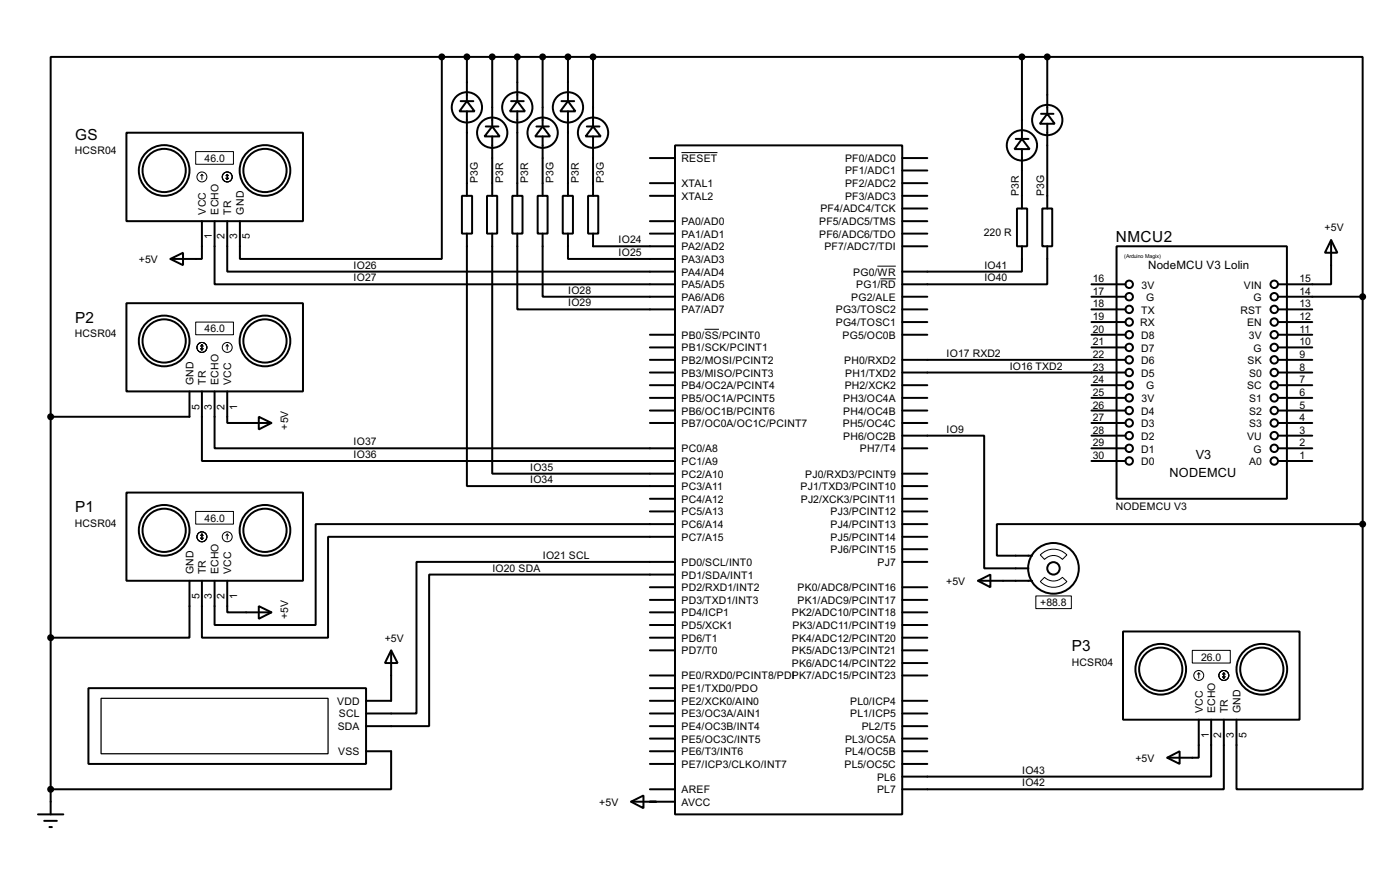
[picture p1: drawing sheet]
<svg xmlns="http://www.w3.org/2000/svg" width="282mm" height="180mm" viewBox="0 0 282 180" stroke-linecap="round" stroke-linejoin="round" font-family="sans-serif">
<g fill="none" stroke="#000" stroke-width=".4">
<path d="M89 11.5v40.6h-40.7v-7.6M89 11.5h-78.8v72.4M89 11.5h121.9M94 11.5v8.9M99.1 11.5v14M104.2 11.5v8.9M109.3 11.5v14M114.4 11.5v8.9M119.4 11.5v14M205.8 11.5v16.5M210.9 11.5h63.5v48.2M210.9 11.5v11.4"/>
<path d="M25.5 26.7h35.5v17.8h-35.5zM92.8 20.4h2.5M93 39.4h2.1v7.6h-2.1zM94 20.4l1.6 2h-3.1zM94 22.4v17M97.8 25.5h2.6M98.1 39.4h2v7.6h-2zM99.1 25.5l1.5 2h-3zM99.1 27.5v11.9M102.9 20.4h2.6M103.2 39.4h2v7.6h-2zM104.2 20.4l1.5 2h-3z"/>
<path d="M104.2 22.4v17M108 25.5h2.5M108.3 39.4h2v7.6h-2zM109.3 25.5l1.5 2h-3zM109.3 27.5v11.9M113.1 20.4h2.5M113.3 39.4h2.1v7.6h-2.1zM114.4 20.4l1.5 2h-3.1zM114.4 22.4v17M118.2 25.5h2.5M118.4 39.4h2.1v7.6h-2.1zM119.4 25.5l1.6 2h-3.1z"/>
<path d="M119.4 27.5v11.9M130.9 31.8h5M130.9 39.4h5M130.9 36.9h5M135.9 29.3h45.8v134.6h-45.8zM181.7 31.8h5M181.7 39.4h5M181.7 36.9h5M181.7 34.3h5M204.5 28h2.6M205.8 28l1.5 2h-3zM205.8 30v12"/>
<path d="M209.6 22.9h2.5M210.9 22.9l1.5 2h-3zM210.9 24.9v17.1M34.3 52.1l2.6-1.2v2.5zM40.7 44.5v7.6h-6.4M43.2 44.5v12.7h92.7M45.8 44.5v10.2h90.1M94 47v50.8h41.9M99.1 47v48.3h36.8M104.2 47v15.3h31.7M109.3 47v12.7h26.6M114.4 47v5.1h21.5"/>
<path d="M119.4 47v2.6h16.5M130.9 47h5M130.9 44.5h5M181.7 49.6h5M181.7 59.7h5M181.7 47h5M181.7 44.5h5M181.7 42h5M204.8 42h2v7.6h-2zM205.8 49.6v5.1h-24.1M209.9 42h2v7.6h-2zM210.9 49.6v7.6h-29.2"/>
<path d="M219.8 59.7h6.8M219.8 57.2h6.8M224.8 49.6h34.3v50.8h-34.3zM257.4 59.7h17M268 48.3l1.3 2.6h-2.5zM268 48.3v8.9h-10.6M274.4 59.7v45.8M25.5 61h35.5v17.8h-35.5zM38.2 78.8v5.1h-28M40.7 78.8v14h95.2M43.2 78.8v11.4h92.7M45.8 78.8v6.3h8.9"/>
<path d="M130.9 75h5M130.9 72.4h5M130.9 67.4h5M130.9 77.5h5M130.9 69.9h5M181.7 75h44.9M181.7 72.4h44.9M181.7 67.4h5M181.7 77.5h5M181.7 62.3h5M181.7 64.8h5M219.8 67.4h6.8"/>
<path d="M219.8 77.5h6.8M219.8 69.9h6.8M219.8 62.3h6.8M219.8 64.8h6.8M257.4 75h6.8M257.4 72.4h6.8M257.4 67.4h6.8M257.4 77.5h6.8M257.4 69.9h6.8M257.4 62.3h6.8M257.4 64.8h6.8M10.2 83.9v80"/>
<path d="M25.5 99.1h35.5v17.8h-35.5zM52.1 83.9l2.6 1.2-2.6 1.3zM130.9 80.1h5M130.9 82.6h5M130.9 85.1h5M181.7 87.7h16.5v26.7h8.9M181.7 80.1h5M181.7 82.6h5M181.7 85.1h5M181.7 90.2h5M181.7 95.3h5M181.7 97.8h5"/>
<path d="M219.8 80.1h6.8M219.8 82.6h6.8M219.8 85.1h6.8M219.8 87.7h6.8M219.8 90.2h6.8M219.8 92.8h6.8M257.4 80.1h6.8M257.4 82.6h6.8M257.4 85.1h6.8M257.4 87.7h6.8M257.4 90.2h6.8M257.4 92.8h6.8"/>
<path d="M38.2 116.9v11.4h-28M45.8 116.9v6.3h8.9M130.9 118.2h5M130.9 100.4h5M130.9 102.9h5M135.9 108h-69.8v20.3h-25.4v-11.4M135.9 105.5h-72.3v20.3h-20.4v-8.9M135.9 113.1h-52v30.5h-10.2M135.9 115.6h-49.5v30.5h-12.7M181.7 113.1h5M181.7 118.2h5M181.7 100.4h5"/>
<path d="M181.7 102.9h5M181.7 105.5h5M181.7 108h5M181.7 110.5h5M196.9 116.9l2.5-1.3v2.6zM196.9 116.9h10.9M274.4 105.5v53.3h-25.4v-14M274.4 105.5h-73.7v6.3h7.1M17.8 138.5h55.9v15.2h-55.9zM52.1 122l2.6 1.2-2.6 1.3zM78.8 130.9l1.3 2.5h-2.6zM78.8 130.9v10.1h-5.1"/>
<path d="M130.9 135.9h5M130.9 138.5h5M130.9 120.7h5M130.9 123.2h5M130.9 125.8h5M130.9 128.3h5M130.9 130.9h5M181.7 135.9h5M181.7 120.7h5M181.7 123.2h5M181.7 125.8h5M181.7 128.3h5"/>
<path d="M181.7 130.9h5M181.7 133.4h5M226.1 127.1h35.6v17.7h-35.6zM73.7 151.2h5.1v7.6h-68.6M130.9 141h5M130.9 143.6h5M130.9 146.1h5M130.9 148.6h5M130.9 151.2h5M130.9 153.7h5M130.9 158.8h5M181.7 141h5"/>
<path d="M181.7 143.6h5M181.7 146.1h5M181.7 148.6h5M181.7 151.2h5M181.7 153.7h5M235 152.5l2.5-1.3v2.5zM241.4 144.8v7.7h-6.4M243.9 144.8v11.5h-62.2M246.4 144.8v14h-64.7M7.7 163.9h5.1M8.9 165.2h2.6M10 166.4h.5"/>
<path d="M127.1 161.3l2.5-1.2v2.5zM127.1 161.3h8.8"/>
<circle cx="33" cy="34.3" r="5.1"/>
<circle cx="33" cy="34.3" r="4.4"/>
<circle cx="53.3" cy="34.3" r="5.1"/>
<circle cx="53.3" cy="34.3" r="4.4"/>
<circle cx="94" cy="21.6" r="3.1"/>
<circle cx="99.1" cy="26.7" r="3.1"/>
<circle cx="104.1" cy="21.6" r="3.1"/>
<circle cx="109.2" cy="26.7" r="3.1"/>
<circle cx="114.3" cy="21.6" r="3.1"/>
<circle cx="119.4" cy="26.7" r="3.1"/>
<circle cx="205.7" cy="29.3" r="3.1"/>
<circle cx="210.8" cy="24.2" r="3.1"/>
<circle cx="227.3" cy="57.2" r=".75"/>
<circle cx="227.3" cy="59.7" r=".75"/>
<circle cx="256.5" cy="59.7" r=".75"/>
<circle cx="256.5" cy="57.2" r=".75"/>
<circle cx="33" cy="68.6" r="5.1"/>
<circle cx="33" cy="68.6" r="4.4"/>
<circle cx="53.3" cy="68.6" r="5.1"/>
<circle cx="53.3" cy="68.6" r="4.4"/>
<circle cx="227.3" cy="69.9" r=".75"/>
<circle cx="227.3" cy="62.3" r=".75"/>
<circle cx="227.3" cy="77.5" r=".75"/>
<circle cx="227.3" cy="72.4" r=".75"/>
<circle cx="227.3" cy="64.8" r=".75"/>
<circle cx="227.3" cy="75" r=".75"/>
<circle cx="227.3" cy="67.4" r=".75"/>
<circle cx="256.5" cy="69.9" r=".75"/>
<circle cx="256.5" cy="67.4" r=".75"/>
<circle cx="256.5" cy="75" r=".75"/>
<circle cx="256.5" cy="62.3" r=".75"/>
<circle cx="256.5" cy="77.5" r=".75"/>
<circle cx="256.5" cy="72.4" r=".75"/>
<circle cx="256.5" cy="64.8" r=".75"/>
<circle cx="227.3" cy="90.2" r=".75"/>
<circle cx="227.3" cy="92.8" r=".75"/>
<circle cx="227.3" cy="80.1" r=".75"/>
<circle cx="227.3" cy="85.1" r=".75"/>
<circle cx="227.3" cy="87.7" r=".75"/>
<circle cx="227.3" cy="82.6" r=".75"/>
<circle cx="256.5" cy="92.8" r=".75"/>
<circle cx="256.5" cy="80.1" r=".75"/>
<circle cx="256.5" cy="90.2" r=".75"/>
<circle cx="256.5" cy="85.1" r=".75"/>
<circle cx="256.5" cy="82.6" r=".75"/>
<circle cx="256.5" cy="87.7" r=".75"/>
<circle cx="33" cy="106.7" r="5.1"/>
<circle cx="33" cy="106.7" r="4.4"/>
<circle cx="53.3" cy="106.7" r="5.1"/>
<circle cx="53.3" cy="106.7" r="4.4"/>
<circle cx="212.1" cy="114.4" r="5.1"/>
<circle cx="212.1" cy="114.4" r="1.25"/>
<circle cx="233.7" cy="134.7" r="5.1"/>
<circle cx="233.7" cy="134.7" r="4.4"/>
<circle cx="254" cy="134.7" r="5.1"/>
<circle cx="254" cy="134.7" r="4.4"/>
</g>
<g fill="none" stroke="#000" stroke-width=".2">
<path d="M39.4 30.5h7.6v2.6h-7.6zM40.7 35.1l.2 .3M40.7 35.1l-.3 .3M40.7 35.1v1M45.5 35.9l.3 .2M45.8 35.1v1M45.8 35.1l.2 .3M45.8 35.1l-.3 .3M46 35.9l-.2 .2M137.2 30.7h7.3M176.7 53.6h3.7M177.3 56.1h3.1"/>
<path d="M39.4 64.8h7.6v2.6h-7.6zM40.4 70.2l.3 .2M40.7 69.4v1M40.7 69.4l-.3 .3M40.7 69.4l.2 .3M40.9 70.2l-.2 .2M45.8 69.4v1M45.8 69.4l-.3 .3M45.8 69.4l.2 .3M141.9 66.3h2.9M39.4 102.9h7.6v2.6h-7.6zM40.4 108.3l.3 .2"/>
<path d="M40.7 107.5v1M40.7 107.5l-.3 .3M40.7 107.5l.2 .3M40.9 108.3l-.2 .2M45.8 107.5v1M45.8 107.5l-.3 .3M45.8 107.5l.2 .3M208.6 119.9h7.1v2.6h-7.1zM209.5 117l.8-.8a2.54 2.54 0 0 0 3.6 0l.9 .8a3.7 3.7 0 0 1-5.3 0zM209.5 111.7a3.7 3.7 0 0 1 5.3 0l-.9 .9a2.45 2.45 0 0 0-3.6 0zM240.1 130.9h7.6v2.5h-7.6zM241.4 135.4l.2 .3"/>
<path d="M241.4 135.4l-.3 .3M241.4 135.4v1.1M246.2 136.2l.2 .3M246.4 135.4v1.1M246.4 135.4l.3 .3M246.4 135.4l-.2 .3M246.7 136.2l-.3 .3"/>
<circle cx="40.6" cy="35.6" r="1"/>
<circle cx="45.7" cy="35.6" r="1"/>
<circle cx="40.6" cy="69.9" r="1"/>
<circle cx="45.7" cy="69.9" r="1"/>
<circle cx="40.6" cy="108" r="1"/>
<circle cx="45.7" cy="108" r="1"/>
<circle cx="241.3" cy="135.9" r="1"/>
<circle cx="246.4" cy="135.9" r="1"/>
</g>
<g fill="#000" stroke="#000" stroke-width=".4">
<circle cx="88.9" cy="11.5" r=".5"/>
<circle cx="94" cy="11.5" r=".5"/>
<circle cx="99.1" cy="11.5" r=".5"/>
<circle cx="104.1" cy="11.5" r=".5"/>
<circle cx="109.2" cy="11.5" r=".5"/>
<circle cx="114.3" cy="11.5" r=".5"/>
<circle cx="119.4" cy="11.5" r=".5"/>
<circle cx="205.7" cy="11.5" r=".5"/>
<circle cx="210.8" cy="11.5" r=".5"/>
<circle cx="274.3" cy="59.7" r=".5"/>
<circle cx="10.2" cy="83.9" r=".5"/>
<circle cx="274.3" cy="105.5" r=".5"/>
<circle cx="10.2" cy="128.3" r=".5"/>
<circle cx="10.2" cy="158.8" r=".5"/>
</g>
<path d="M20.4 140.5h45.7v11.2h-45.7z" fill="none" stroke="#000" stroke-width=".25"/>
<g font-size="3.5">
<text x="15.1" y="28.2">GS</text>
<text x="224.7" y="48.7">NMCU2</text>
<text x="15.1" y="64.9">P2</text>
<text x="15.1" y="103.1">P1</text>
<text x="215.8" y="131">P3</text>
</g>
<g font-size="2.9">
<text x="240.7" y="92.3">V3</text>
<text x="235.4" y="96.1">NODEMCU</text>
</g>
<text font-size="2.6" x="231.2" y="54.2">NodeMCU V3 Lolin</text>
<g font-size="2.4">
<text x="15.1" y="31">HCSR04</text>
<text x="41.2" y="32.6">46.0</text>
<text x="137.2" y="32.6">RESET</text>
<text x="170.1" y="35.1">PF1/ADC1</text>
<text x="170.1" y="32.6">PF0/ADC0</text>
<text x="96.2" y="36.8" transform="rotate(-90 96.2 36.8)">P3G</text>
<text x="101.3" y="36.8" transform="rotate(-90 101.3 36.8)">P3R</text>
<text x="106.4" y="36.8" transform="rotate(-90 106.4 36.8)">P3R</text>
<text x="111.5" y="36.8" transform="rotate(-90 111.5 36.8)">P3G</text>
<text x="116.6" y="36.8" transform="rotate(-90 116.6 36.8)">P3R</text>
<text x="121.6" y="36.8" transform="rotate(-90 121.6 36.8)">P3G</text>
<text x="137.2" y="40.2">XTAL2</text>
<text x="137.2" y="37.7">XTAL1</text>
<text x="170.1" y="40.2">PF3/ADC3</text>
<text x="170.1" y="37.7">PF2/ADC2</text>
<text x="205.2" y="39.4" transform="rotate(-90 205.2 39.4)">P3R</text>
<text x="210.3" y="39.4" transform="rotate(-90 210.3 39.4)">P3G</text>
<text x="41.5" y="43.2" transform="rotate(-90 41.5 43.2)">VCC</text>
<text x="44" y="43.2" transform="rotate(-90 44 43.2)">ECHO</text>
<text x="46.6" y="43.2" transform="rotate(-90 46.6 43.2)">TR</text>
<text x="49.1" y="43.2" transform="rotate(-90 49.1 43.2)">GND</text>
<text x="137.2" y="47.8">PA1/AD1</text>
<text x="137.2" y="45.3">PA0/AD0</text>
<text x="164.9" y="47.8">PF6/ADC6/TDO</text>
<text x="164.9" y="45.3">PF5/ADC5/TMS</text>
<text x="165.2" y="42.7">PF4/ADC4/TCK</text>
<text x="198.1" y="47.6">220 R</text>
<text x="266.7" y="46.6">+5V</text>
<text x="28" y="52.9">+5V</text>
<text x="42.6" y="48.2" transform="rotate(-90 42.6 48.2)">1</text>
<text x="45.2" y="48.2" transform="rotate(-90 45.2 48.2)">2</text>
<text x="47.7" y="48.2" transform="rotate(-90 47.7 48.2)">3</text>
<text x="50.3" y="48.2" transform="rotate(-90 50.3 48.2)">5</text>
<text x="124.5" y="51.5">IO25</text>
<text x="124.5" y="49">IO24</text>
<text x="137.2" y="52.9">PA3/AD3</text>
<text x="137.2" y="50.4">PA2/AD2</text>
<text x="166" y="50.4">PF7/ADC7/TDI</text>
<text x="71.2" y="54">IO26</text>
<text x="71.2" y="56.6">IO27</text>
<text x="114.4" y="59.1">IO28</text>
<text x="137.2" y="58">PA5/AD5</text>
<text x="137.2" y="55.4">PA4/AD4</text>
<text x="171.8" y="55.4">PG0/WR</text>
<text x="172.4" y="58">PG1/RD</text>
<text x="198.2" y="56.6">IO40</text>
<text x="198.2" y="54">IO41</text>
<text x="220" y="59.3">17</text>
<text x="220" y="56.8">16</text>
<text x="229.9" y="58.1">3V</text>
<text x="250.4" y="58.1">VIN</text>
<text x="261.7" y="59.3">14</text>
<text x="261.7" y="56.8">15</text>
<text x="114.4" y="61.7">IO29</text>
<text x="137.2" y="63.1">PA7/AD7</text>
<text x="137.2" y="60.5">PA6/AD6</text>
<text x="168.3" y="63.1">PG3/TOSC2</text>
<text x="168.3" y="65.6">PG4/TOSC1</text>
<text x="171.4" y="60.5">PG2/ALE</text>
<text x="220" y="64.4">19</text>
<text x="220" y="61.9">18</text>
<text x="229.5" y="65.6">RX</text>
<text x="229.7" y="63.1">TX</text>
<text x="230.8" y="60.6">G</text>
<text x="249.7" y="63.1">RST</text>
<text x="251.1" y="65.6">EN</text>
<text x="252.4" y="60.6">G</text>
<text x="261.7" y="64.4">12</text>
<text x="261.7" y="61.9">13</text>
<text x="15.1" y="67.9">HCSR04</text>
<text x="41.2" y="66.9">46.0</text>
<text x="137.2" y="68.1">PB0/SS/PCINT0</text>
<text x="137.2" y="70.7">PB1/SCK/PCINT1</text>
<text x="169.6" y="68.1">PG5/OC0B</text>
<text x="190.6" y="71.8">IO17 RXD2</text>
<text x="220" y="72">22</text>
<text x="220" y="69.5">21</text>
<text x="220" y="67">20</text>
<text x="229.8" y="70.8">D7</text>
<text x="229.8" y="68.2">D8</text>
<text x="251.5" y="68.2">3V</text>
<text x="252.4" y="70.8">G</text>
<text x="261.7" y="72">9</text>
<text x="261.7" y="69.5">10</text>
<text x="261.7" y="67">11</text>
<text x="38.9" y="77.5" transform="rotate(-90 38.9 77.5)">GND</text>
<text x="41.5" y="77.5" transform="rotate(-90 41.5 77.5)">TR</text>
<text x="44" y="77.5" transform="rotate(-90 44 77.5)">ECHO</text>
<text x="46.6" y="77.5" transform="rotate(-90 46.6 77.5)">VCC</text>
<text x="137.2" y="73.2">PB2/MOSI/PCINT2</text>
<text x="137.2" y="75.8">PB3/MISO/PCINT3</text>
<text x="170" y="73.2">PH0/RXD2</text>
<text x="170.2" y="75.8">PH1/TXD2</text>
<text x="203.3" y="74.4">IO16 TXD2</text>
<text x="220" y="77.1">24</text>
<text x="220" y="74.6">23</text>
<text x="229.8" y="75.8">D5</text>
<text x="229.8" y="73.3">D6</text>
<text x="251.2" y="73.3">SK</text>
<text x="251.5" y="75.8">S0</text>
<text x="261.7" y="77.1">7</text>
<text x="261.7" y="74.6">8</text>
<text x="40.2" y="82.5" transform="rotate(-90 40.2 82.5)">5</text>
<text x="42.7" y="82.5" transform="rotate(-90 42.7 82.5)">3</text>
<text x="45.2" y="82.5" transform="rotate(-90 45.2 82.5)">2</text>
<text x="47.8" y="82.5" transform="rotate(-90 47.8 82.5)">1</text>
<text x="137.2" y="78.3">PB4/OC2A/PCINT4</text>
<text x="137.2" y="80.8">PB5/OC1A/PCINT5</text>
<text x="137.2" y="83.4">PB6/OC1B/PCINT6</text>
<text x="169.8" y="80.8">PH3/OC4A</text>
<text x="169.8" y="83.4">PH4/OC4B</text>
<text x="170.1" y="78.3">PH2/XCK2</text>
<text x="220" y="82.2">26</text>
<text x="220" y="79.7">25</text>
<text x="229.8" y="83.5">D4</text>
<text x="229.9" y="80.9">3V</text>
<text x="230.8" y="78.3">G</text>
<text x="251.1" y="78.3">SC</text>
<text x="251.5" y="83.5">S2</text>
<text x="251.5" y="80.9">S1</text>
<text x="261.7" y="82.2">5</text>
<text x="261.7" y="79.7">6</text>
<text x="58" y="86.5" transform="rotate(-90 58 86.5)">+5V</text>
<text x="71.2" y="89.6">IO37</text>
<text x="137.2" y="85.9">PB7/OC0A/OC1C/PCINT7</text>
<text x="169.7" y="85.9">PH5/OC4C</text>
<text x="169.8" y="88.5">PH6/OC2B</text>
<text x="190.6" y="87.1">IO9</text>
<text x="220" y="89.8">29</text>
<text x="220" y="87.3">28</text>
<text x="220" y="84.7">27</text>
<text x="229.8" y="88.5">D2</text>
<text x="229.8" y="86">D3</text>
<text x="251.1" y="88.5">VU</text>
<text x="251.5" y="86">S3</text>
<text x="261.7" y="89.8">2</text>
<text x="261.7" y="87.3">3</text>
<text x="261.7" y="84.7">4</text>
<text x="71.2" y="92.2">IO36</text>
<text x="106.7" y="94.7">IO35</text>
<text x="137.2" y="91">PC0/A8</text>
<text x="137.2" y="93.6">PC1/A9</text>
<text x="173.1" y="91">PH7/T4</text>
<text x="220" y="92.4">30</text>
<text x="229.8" y="93.6">D0</text>
<text x="229.8" y="91.1">D1</text>
<text x="251.5" y="93.6">A0</text>
<text x="252.4" y="91.1">G</text>
<text x="261.7" y="92.4">1</text>
<text x="106.7" y="97.2">IO34</text>
<text x="137.2" y="96.1">PC2/A10</text>
<text x="137.2" y="98.6">PC3/A11</text>
<text x="137.2" y="101.2">PC4/A12</text>
<text x="161.2" y="98.6">PJ1/TXD3/PCINT10</text>
<text x="161.2" y="101.2">PJ2/XCK3/PCINT11</text>
<text x="162.1" y="96.1">PJ0/RXD3/PCINT9</text>
<text x="15.1" y="106">HCSR04</text>
<text x="41.2" y="105">46.0</text>
<text x="137.2" y="103.7">PC5/A13</text>
<text x="137.2" y="106.3">PC6/A14</text>
<text x="167.2" y="103.7">PJ3/PCINT12</text>
<text x="167.2" y="106.3">PJ4/PCINT13</text>
<text x="224.6" y="102.6">NODEMCU V3</text>
<text x="109.3" y="112.5">IO21 SCL</text>
<text x="137.2" y="113.9">PD0/SCL/INT0</text>
<text x="137.2" y="108.8">PC7/A15</text>
<text x="167.2" y="108.8">PJ5/PCINT14</text>
<text x="167.2" y="111.3">PJ6/PCINT15</text>
<text x="176.7" y="113.9">PJ7</text>
<text x="39" y="115.6" transform="rotate(-90 39 115.6)">GND</text>
<text x="41.5" y="115.6" transform="rotate(-90 41.5 115.6)">TR</text>
<text x="44" y="115.6" transform="rotate(-90 44 115.6)">ECHO</text>
<text x="46.6" y="115.6" transform="rotate(-90 46.6 115.6)">VCC</text>
<text x="99.1" y="115">IO20 SDA</text>
<text x="137.2" y="116.4">PD1/SDA/INT1</text>
<text x="137.2" y="119">PD2/RXD1/INT2</text>
<text x="160.6" y="119">PK0/ADC8/PCINT16</text>
<text x="190.5" y="117.7">+5V</text>
<text x="40.2" y="120.6" transform="rotate(-90 40.2 120.6)">5</text>
<text x="42.7" y="120.6" transform="rotate(-90 42.7 120.6)">3</text>
<text x="45.2" y="120.6" transform="rotate(-90 45.2 120.6)">2</text>
<text x="47.8" y="120.6" transform="rotate(-90 47.8 120.6)">1</text>
<text x="58" y="124.6" transform="rotate(-90 58 124.6)">+5V</text>
<text x="137.2" y="121.5">PD3/TXD1/INT3</text>
<text x="137.2" y="124">PD4/ICP1</text>
<text x="159.4" y="124">PK2/ADC10/PCINT18</text>
<text x="160.6" y="121.5">PK1/ADC9/PCINT17</text>
<text x="209.5" y="122">+88.8</text>
<text x="77.5" y="129.1">+5V</text>
<text x="137.2" y="126.6">PD5/XCK1</text>
<text x="137.2" y="129.1">PD6/T1</text>
<text x="137.2" y="131.7">PD7/T0</text>
<text x="159.4" y="131.7">PK5/ADC13/PCINT21</text>
<text x="159.4" y="129.1">PK4/ADC12/PCINT20</text>
<text x="159.6" y="126.6">PK3/ADC11/PCINT19</text>
<text x="137.2" y="136.7">PE0/RXD0/PCINT8/PDIPK7/ADC15/PCINT23</text>
<text x="159.4" y="134.2">PK6/ADC14/PCINT22</text>
<text x="215.8" y="133.9">HCSR04</text>
<text x="241.9" y="132.9">26.0</text>
<text x="67.9" y="141.8">VDD</text>
<text x="137.2" y="139.3">PE1/TXD0/PDO</text>
<text x="137.2" y="141.8">PE2/XCK0/AIN0</text>
<text x="171.2" y="141.8">PL0/ICP4</text>
<text x="242.1" y="143.5" transform="rotate(-90 242.1 143.5)">VCC</text>
<text x="244.7" y="143.5" transform="rotate(-90 244.7 143.5)">ECHO</text>
<text x="247.2" y="143.5" transform="rotate(-90 247.2 143.5)">TR</text>
<text x="249.8" y="143.5" transform="rotate(-90 249.8 143.5)">GND</text>
<text x="68" y="146.9">SDA</text>
<text x="68.2" y="144.4">SCL</text>
<text x="137.2" y="144.4">PE3/OC3A/AIN1</text>
<text x="137.2" y="146.9">PE4/OC3B/INT4</text>
<text x="137.2" y="149.4">PE5/OC3C/INT5</text>
<text x="170.1" y="149.4">PL3/OC5A</text>
<text x="171.2" y="144.4">PL1/ICP5</text>
<text x="173.5" y="146.9">PL2/T5</text>
<text x="243.4" y="148.5" transform="rotate(-90 243.4 148.5)">1</text>
<text x="245.9" y="148.5" transform="rotate(-90 245.9 148.5)">2</text>
<text x="248.4" y="148.5" transform="rotate(-90 248.4 148.5)">3</text>
<text x="251" y="148.5" transform="rotate(-90 251 148.5)">5</text>
<text x="68.1" y="152">VSS</text>
<text x="137.2" y="152">PE6/T3/INT6</text>
<text x="137.2" y="154.5">PE7/ICP3/CLKO/INT7</text>
<text x="170" y="154.5">PL5/OC5C</text>
<text x="170.1" y="152">PL4/OC5B</text>
<text x="205.8" y="155.7">IO43</text>
<text x="228.6" y="153.3">+5V</text>
<text x="137.2" y="159.6">AREF</text>
<text x="176.6" y="157.1">PL6</text>
<text x="176.6" y="159.6">PL7</text>
<text x="205.8" y="158.2">IO42</text>
<text x="120.7" y="162.1">+5V</text>
<text x="137.2" y="162.1">AVCC</text>
</g>
<text font-size="1.2" x="226.4" y="51.9">(Arduino Magix)</text>
</svg>
